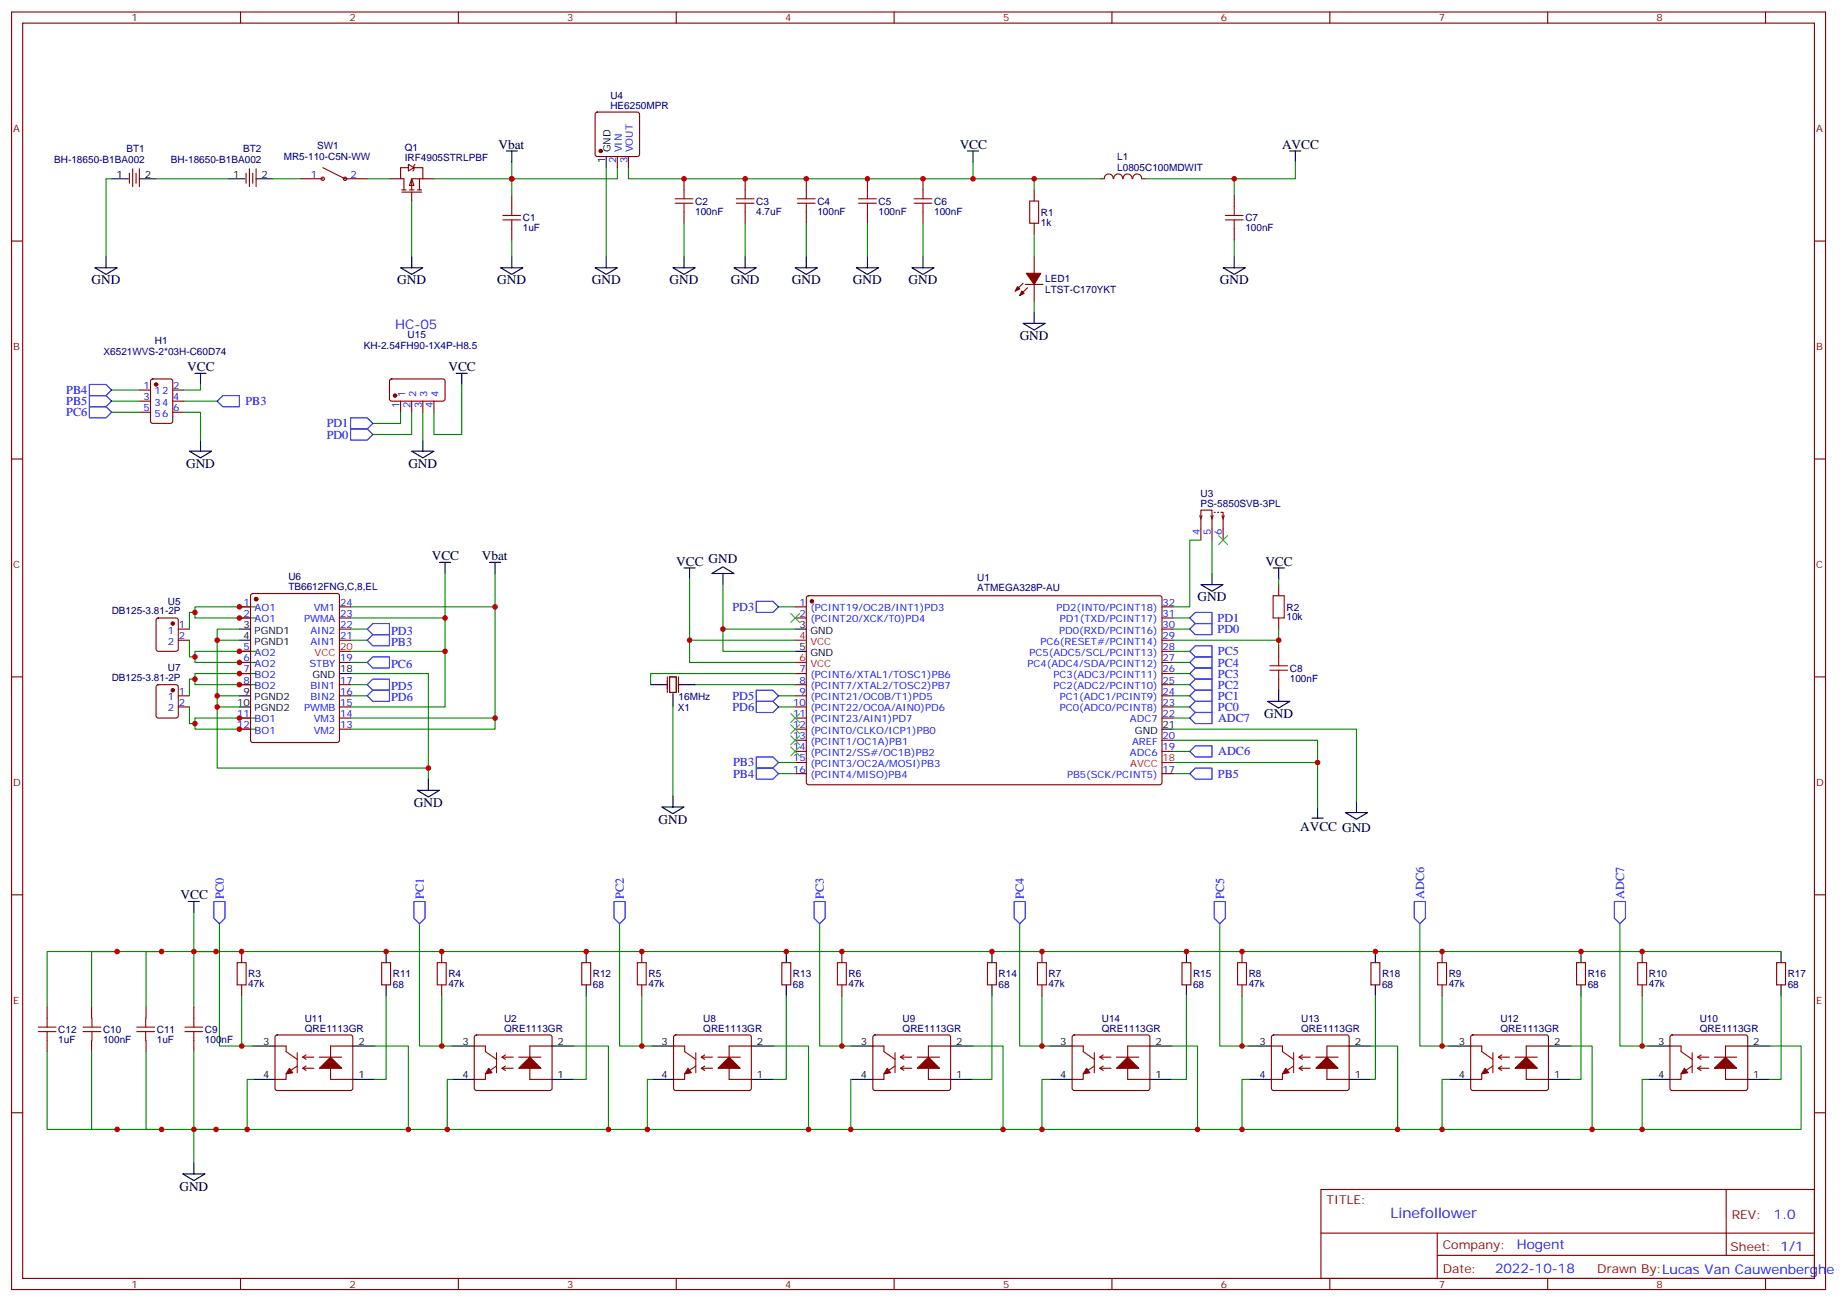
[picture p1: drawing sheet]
<svg xmlns="http://www.w3.org/2000/svg" width="586mm" height="413mm" viewBox="0 0 586 413" stroke-linecap="round" stroke-linejoin="round" font-family="sans-serif">
<g fill="none" stroke="#870000" stroke-width=".35">
<path d="M3.7 3.8h575.7v405.4h-575.7zM7.2 7.3h568.7v398.3h-568.7zM76.3 3.8v3.5M145.5 3.8v3.5M214.6 3.8v3.5M283.8 3.8v3.5M352.9 3.8v3.5M422.1 3.8v3.5M491.2 3.8v3.5M560.4 3.8v3.5M41.1 55v3.1M42.1 53.6v5.6"/>
<path d="M43.2 55v3.1M44.2 53.6v5.6M78.1 55v3.1M79.2 53.6v5.6M80.2 55v3.1M81.3 53.6v5.6M3.7 76.5h3.5M575.9 76.5h3.5M3.7 145.6h3.5M575.9 145.6h3.5M252.4 192.5h3.5M252.4 196.1h3.5"/>
<path d="M256.1 189.2l.5-.2 111.8 .1 .4 .6-.1 58.9-.6 .4-111.8-.1-.4-.6v-58.6zM368.8 192.5h3.5M368.8 196.1h3.5M368.8 199.6h3.5M3.7 214.8h3.5M252.4 213.7h3.5M252.4 217.2h3.5M368.8 213.7h3.5M368.8 217.2h3.5M368.8 210.2h3.5M368.8 206.7h3.5M368.8 203.1h3.5"/>
<path d="M575.9 214.8h3.5M252.4 220.8h3.5M252.4 224.3h3.5M252.4 227.8h3.5M252.4 231.4h3.5M252.4 234.9h3.5M252.4 238.4h3.5M368.8 220.8h3.5M368.8 224.3h3.5M368.8 227.8h3.5M368.8 234.9h3.5M368.8 238.4h3.5"/>
<path d="M252.4 241.9h3.5M252.4 245.5h3.5M368.8 245.5h3.5M3.7 283.9h3.5M575.9 283.9h3.5M3.7 353.1h3.5M575.9 353.1h3.5M419.2 377.4h156.7v28.2h-156.7zM547.9 377.4v20.9M419.3 391.2h156.4M456.2 398.3h119.5M456.2 391.2v14.2"/>
<path d="M76.3 405.6v3.6M145.5 405.6v3.6M214.6 405.6v3.6M283.8 405.6v3.6M352.9 405.6v3.6M422.1 405.6v3.6M491.2 405.6v3.6M560.4 405.6v3.6"/>
</g>
<circle cx="257.7" cy="190.8" r=".53" fill="#870000" stroke="#870000" stroke-width=".35"/>
<path d="M35.4 56.7h5.3M44.2 56.7h5.3M72.5 56.7h5.3M81.3 56.7h5.3M252.4 199.6h3.5M252.4 206.7h3.5M368.8 231.4h3.5" fill="none" stroke="#000" stroke-width=".35"/>
<path d="M252.4 203.1h3.5M252.4 210.2h3.5M368.8 241.9h3.5" fill="none" stroke="#f00" stroke-width=".35"/>
<path d="M35.4 56.7h-1.7v24.7M49.5 56.7h23" fill="none" stroke="#008700" stroke-width=".35"/>
<path d="M130.7 56.7l.7 2.1h-1.4z" fill="#fff" stroke="#870000" stroke-width=".35"/>
<g fill="none" stroke="#870000" stroke-width=".35">
<path d="M189.1 35.8l.5-.2h12.7l.5 .2 .2 .5v12.7l-.2 .5-.5 .2h-12.7l-.5-.3-.2-.4v-12.7zM95.4 56.7h7M109.5 56.7h7.1M123.6 56.7h3.5M129.6 52.1l1.8 1.1-1.8 1.1zM129.6 53.2h-2.5v3.5h1.1v3.6M131.4 53.2h2.8v3.5M131.7 52.1l-.3 .4v1.4l-.4 .4M133.1 56.7v3.6M134.2 56.7h-3.5v3.6M134.2 56.7h3.5M195.9 49.7v3.5"/>
<path d="M199.5 49.7v3.5M217.1 56.7v3.6M236.5 56.7v3.6M255.9 56.7v3.6M275.3 56.7v3.6M292.9 56.7v3.6M353.3 56.7a1.41 1.41 0 0 0-1.4-1.5 1.41 1.41 0 0 0-1.4 1.5h-1.1M353.5 56.7a1.41 1.41 0 0 1 1.4-1.5 1.41 1.41 0 0 1 1.4 1.5M356.5 56.7a1.41 1.41 0 0 1 1.4-1.5 1.41 1.41 0 0 1 1.4 1.5M359.5 56.7a1.41 1.41 0 0 1 1.4-1.5 1.41 1.41 0 0 1 1.4 1.5M362.4 56.7h1.1M127.5 61h6.3"/>
<path d="M127.5 60.3h1.4M130 60.3h1.4M130.7 61v2.8M132.4 60.3h1.4M162.4 62v3.5M162.4 72.6v3.5M217.1 67.3v3.5M236.5 67.3v3.5M255.9 67.3v3.5M275.3 67.3v3.5M292.9 67.3v3.5M328.2 60.3v3.5"/>
<path d="M328.2 70.8v3.6M391.7 62v3.5M391.7 72.6v3.5M324.7 89.9l-2.5 2.5M325.4 90.2h5.6M326.1 91.3l-2.5 2.5M328.2 81.4v5.3M328.2 90.2v5.3M44.2 123.8h3.6M44.2 130.8h3.6M44.2 127.3h3.6M48 120.4l.5-.2h5.6l.7 .5v12.9l-.4 .7h-5.9l-.7-.4v-13z"/>
<path d="M54.8 123.8h3.5M54.8 130.8h3.5M54.8 127.3h3.5M123.8 120.4l.5-.2 16.5 .1 .5 .6-.1 6-.7 .4-16.5-.1-.4-.6v-5.7zM127.1 127.3v3.5M130.7 127.3v3.5M134.2 127.3v3.5M137.7 127.3v3.5M380.8 163.6l.3 1.1M381.1 164v-2.1h3.6v2.1M381.5 163.6l-.4 1.1v6.7M384.3 163.6l.4 1.1"/>
<path d="M385 163.6l-.3 1.1v6.7M385.4 162.6h.3M386.4 162.6h.4M387.5 162.6h.7v1.4M387.8 163.6l.4 1.1M388.5 163.6l-.3 1.1v6.7M49.8 196.3l.4-.2h5.7l.6 .4 .1 9.5-.5 .6-5.9 .1-.6-.5-.1-9.4zM56.6 199.6h3.5M76 192.5h3.5M76 196.1h3.5M79.8 188.5l.4-.2h26.8l.7 .4v46.2l-.4 .6-27.1 .1-.6-.5-.1-46.1zM107.7 192.5h3.6"/>
<path d="M107.7 196.1h3.6M107.7 199.6h3.6M405.8 185.5v3.5M405.8 196.1v3.5M49.8 217.4l.4-.2h5.7l.6 .5 .1 9.4-.5 .7h-5.9l-.6-.4-.1-9.5zM56.6 203.1h3.5M76 206.7h3.5M76 210.2h3.5M76 213.7h3.5M76 217.2h3.5M107.7 210.2h3.6M107.7 217.2h3.6"/>
<path d="M107.7 203.1h3.6M405.8 204.9v3.5M405.8 215.5v3.5M56.6 224.3h3.5M56.6 220.8h3.5M76 227.8h3.5M76 231.4h3.5M107.7 227.8h3.6M107.7 231.4h3.6M107.7 224.3h3.6M107.7 220.8h3.6M15 319.5v3.6"/>
<path d="M29.1 319.5v3.6M46.4 319.5v3.6M61.5 319.5v3.6M76.7 301.9v3.5M76.7 312.5v3.5M121.1 305.4h2.9v7.1h-2.9zM140.2 301.9v3.5M140.2 312.5v3.5M184.6 305.4h2.9v7.1h-2.9zM203.7 301.9v3.5M203.7 312.5v3.5M248.1 305.4h2.9v7.1h-2.9z"/>
<path d="M267.2 301.9v3.5M267.2 312.5v3.5M313.4 305.4h2.8v7.1h-2.8zM330.7 301.9v3.5M330.7 312.5v3.5M375.1 305.4h2.9v7.1h-2.9zM394.2 301.9v3.5M394.2 312.5v3.5M435.1 305.4h2.8v7.1h-2.8zM457.7 301.9v3.5M457.7 312.5v3.5M500.4 305.4h2.8v7.1h-2.8z"/>
<path d="M521.2 301.9v3.5M521.2 312.5v3.5M563.9 305.4h2.8v7.1h-2.8zM15 330.1v3.6M29.1 330.1v3.6M46.4 330.1v3.6M61.5 330.1v3.6M87.3 331.9h3.5v1.8M87.5 328.6l.5-.2h23.3l.5 .2 .2 .5-.1 16.5-.6 .4-23.6-.1-.4-.6v-16.2zM96.1 335.4h3.5M96.1 338.9h3.5M96.1 338.9l1.1 .8"/>
<path d="M96.1 335.4l1.1 .7M97.2 338.2l-1.1 .7M97.2 334.7l-1.1 .7M101.4 335.4h7M112 331.9h-7.1v10.6h7.1M150.5 331.9h3.6v1.8M150.8 328.6l.4-.2h23.3l.5 .2 .2 .5v16.5l-.7 .4-23.5-.1-.5-.6v-16.2zM159.3 335.4h3.6M159.3 338.9h3.6M159.3 338.9l1.1 .8M159.3 335.4l1.1 .7M160.4 338.2l-1.1 .7"/>
<path d="M160.4 334.7l-1.1 .7M164.6 335.4h7.1M175.2 331.9h-7v10.6h7M213.8 331.9h3.5v1.8M214 328.6l.5-.2h23.3l.5 .2 .2 .5-.1 16.5-.6 .4-23.6-.1-.4-.6v-16.2zM222.6 335.4h3.5M222.6 338.9h3.5M222.6 338.9l1.1 .8M222.6 335.4l1.1 .7M223.7 338.2l-1.1 .7M223.7 334.7l-1.1 .7M227.9 335.4h7"/>
<path d="M238.5 331.9h-7.1v10.6h7.1M277 331.9h3.6v1.8M277.3 328.6l.4-.2h23.3l.5 .2 .2 .5v16.5l-.7 .4-23.5-.1-.5-.6v-16.2zM285.8 335.4h3.6M285.8 338.9h3.6M285.8 338.9l1.1 .8M285.8 335.4l1.1 .7M286.9 338.2l-1.1 .7M286.9 334.7l-1.1 .7M291.1 335.4h7.1M301.7 331.9h-7v10.6h7M340.3 331.9h3.5v1.8"/>
<path d="M340.5 328.6l.5-.2h23.3l.5 .2 .2 .5-.1 16.5-.6 .4-23.6-.1-.4-.6v-16.2zM349.1 335.4h3.5M349.1 338.9h3.5M349.1 338.9l1 .8M349.1 335.4l1 .7M350.1 338.2l-1 .7M350.1 334.7l-1 .7M354.4 335.4h7M365 331.9h-7.1v10.6h7.1M403.5 331.9h3.5v1.8M403.8 328.6l.4-.2h23.3l.5 .2 .2 .5-.1 16.5-.6 .4-23.6-.1-.4-.6v-16.2zM412.3 335.4h3.6"/>
<path d="M412.3 338.9h3.6M412.3 338.9l1.1 .8M412.3 335.4l1.1 .7M413.4 338.2l-1.1 .7M413.4 334.7l-1.1 .7M417.6 335.4h7.1M428.2 331.9h-7v10.6h7M466.8 331.9h3.5v1.8M467 328.6l.5-.2h23.3l.5 .2 .2 .5-.1 16.5-.6 .4-23.6-.1-.4-.6v-16.2zM475.6 335.4h3.5M475.6 338.9h3.5M475.6 338.9l1 .8"/>
<path d="M475.6 335.4l1 .7M476.6 338.2l-1 .7M476.6 334.7l-1 .7M480.9 335.4h7M491.5 331.9h-7.1v10.6h7.1M530 331.9h3.5v1.8M530.2 328.6l.5-.2h23.3l.5 .2 .2 .5-.1 16.5-.6 .4-23.6-.1-.4-.6v-16.2zM538.8 335.4h3.6M538.8 338.9h3.6M538.8 338.9l1.1 .8M538.8 335.4l1.1 .7M539.9 338.2l-1.1 .7"/>
<path d="M539.9 334.7l-1.1 .7M544.1 335.4h7.1M554.7 331.9h-7v10.6h7M90.8 340.7v1.8h-3.5M154.1 340.7v1.8h-3.6M217.3 340.7v1.8h-3.5M280.6 340.7v1.8h-3.6M343.8 340.7v1.8h-3.5M407 340.7v1.8h-3.5M470.3 340.7v1.8h-3.5M533.5 340.7v1.8h-3.5"/>
</g>
<g fill="none" stroke="#008700" stroke-width=".35">
<path d="M86.6 56.7h8.8M116.6 56.7h7M162.4 51.4v10.6M192.4 53.2v28.2M195.9 53.2v3.5h-58.2M308.8 51.4v5.3h-109.3v-3.5M308.8 56.7h40.6M328.2 56.7v3.6M363.5 56.7h28.2M411.1 51.4v5.3h-19.4v5.3M130.7 63.8v17.6M162.4 76.1v5.3"/>
<path d="M217.1 70.8v10.6M236.5 70.8v10.6M255.9 70.8v10.6M275.3 70.8v10.6M292.9 70.8v10.6M328.2 74.4v7M391.7 76.1v5.3M328.2 95.5v3.6M35.4 127.3h8.8M35.4 123.8h8.8M35.4 130.8h8.8M58.3 130.8h5.3v8.8"/>
<path d="M58.3 127.3h10.6M63.6 122v1.8h-5.3M127.1 130.8v3.5h-8.8M130.7 130.8v7.1h-12.4M134.2 130.8v8.8M146.5 122v15.9h-8.8v-7.1M381.1 171.4h-3.5v21.1h-5.3M384.7 171.4v10.6M61.9 194.3h-1.8v5.3M76 199.6h-7.1v44.1h67.1M81.3 192.5h-19.4v3.6h19.4M111.3 199.6h5.3"/>
<path d="M141.3 196.1v28.2h-30M141.3 182v14.1h-30M157.1 192.5v35.3h-45.8M157.1 182v10.5h-45.8M218.9 183.7v19.4h33.5M229.4 185.5v14.1h23M229.4 199.6v7.1h23M247.1 192.5h5.3M372.3 196.1h5.3M372.3 199.6h5.3M405.8 183.7v1.8M405.8 199.6v3.5"/>
<path d="M60.1 203.1v5.3h1.8M61.9 215.5h-1.8v5.3M68.9 203.1h7.1M81.3 206.7h-19.4v3.5h19.4M81.3 213.7h-19.4v3.5h19.4M111.3 213.7h24.7v33.5M111.3 217.2h5.3M111.3 206.7h30M111.3 210.2h5.3M111.3 203.1h5.3M218.9 203.1v7.1h33.5M220.6 217.2h31.8"/>
<path d="M252.4 213.7h-45.9v3.5M372.3 203.1h33.5v1.8M372.3 217.2h5.3M372.3 206.7h5.3M372.3 210.2h5.3M372.3 213.7h5.3M60.1 224.3v5.3h1.8M68.9 220.8h7.1M68.9 224.3h7.1M81.3 227.8h-19.4v3.6h19.4M111.3 220.8h5.3M157.1 227.8v3.6h-45.8"/>
<path d="M213.6 224.3v28.2M247.1 220.8h5.3M247.1 224.3h5.3M372.3 234.9h45.9v7M372.3 231.4h58.2v22.9M372.3 220.8h5.3M372.3 224.3h5.3M372.3 227.8h5.3M372.3 238.4h5.3M247.1 241.9h5.3M247.1 245.5h5.3M372.3 241.9h45.9v14.1"/>
<path d="M372.3 245.5h5.3M61.5 289.6v12.3h503.8M69.6 293.1v38.8h7.1M133.1 293.1v38.8h7.1M196.6 293.1v38.8h7.1M260.1 293.1v38.8h7.1M323.6 293.1v38.8h7.1M387.1 293.1v38.8h7.1M450.6 293.1v38.8h7.1M514.1 293.1v38.8h7.1M37.2 301.9h-22.2v17.6M51.3 301.9h-22.2v17.6"/>
<path d="M61.5 301.9v17.6M68.6 301.9h-22.2v17.6M76.7 316v15.9h3.5M122.6 316v26.5h-3.6M140.2 316v15.9h3.2M186.1 316v26.5h-3.9M203.7 316v15.9h3.2M249.6 316v26.5h-3.9M267.2 316v15.9h2.8M314.8 316v26.5h-6M330.7 316v15.9h2.5M376.6 316v26.5h-4.6"/>
<path d="M394.2 316v15.9h2.1M436.5 316v26.5h-1.4M457.7 316v15.9h2.1M501.8 316v26.5h-3.2M521.2 316v15.9h1.8M565.3 316v26.5h-3.5M15 333.7v24.7h22.2M29.1 333.7v24.7h22.2M46.4 333.7v24.7h22.2M61.5 333.7v24.7M119 331.9h10.6v26.5M182.2 331.9h10.9v26.5"/>
<path d="M245.7 331.9h10.9v26.5M308.8 331.9h9.5v26.5M372 331.9h8.1v26.5M435.1 331.9h8.5v26.5M498.6 331.9h6.7v26.5M561.8 331.9h9.8v26.5h-510.1v10.5M80.2 342.5h-1.7v15.9M143.4 342.5h-1.4v15.9M206.9 342.5h-1.4v15.9M270 342.5v15.9M333.2 342.5h-2.5v15.9M396.3 342.5h-2.1v15.9"/>
<path d="M459.8 342.5h-2.1v15.9M523 342.5h-1.8v15.9"/>
</g>
<g fill="none" stroke="#000" stroke-width=".35">
<path d="M160.7 47.9h3.5M162.4 47.9v3.5M192.4 49.7v3.5M307.1 47.9h3.5M308.8 47.9v3.5M409.4 47.9h3.5M411.1 47.9v3.5M30.1 84.9h7.1l-3.5 2.2zM33.7 81.4v3.5M127.1 84.9h7.1l-3.5 2.2zM130.7 81.4v3.5M158.9 84.9h7l-3.5 2.2z"/>
<path d="M162.4 81.4v3.5M188.9 84.9h7l-3.5 2.2zM192.4 81.4v3.5M213.6 84.9h7l-3.5 2.2zM217.1 81.4v3.5M233 84.9h7l-3.5 2.2zM236.5 81.4v3.5M252.4 84.9h7l-3.5 2.2zM255.9 81.4v3.5M271.8 84.9h7l-3.5 2.2zM275.3 81.4v3.5M289.4 84.9h7.1l-3.6 2.2z"/>
<path d="M292.9 81.4v3.5M328.2 99.1v3.5M388.2 84.9h7.1l-3.6 2.2zM391.7 81.4v3.5M61.9 118.5h3.5M63.6 118.5v3.5M144.8 118.5h3.5M146.5 118.5v3.5M324.7 102.6h7.1l-3.6 2.1zM63.6 139.6v3.6M134.2 139.6v3.6M60.1 143.2h7.1l-3.6 2.1z"/>
<path d="M130.7 143.2h7l-3.5 2.1zM139.5 178.4h3.5M141.3 178.4v3.6M155.4 178.4h3.5M157.1 178.4v3.6M76 199.6h3.5M217.1 180.2h3.5M218.9 180.2v3.5M225.9 182l3.5-2.2 3.6 2.2zM229.4 182v3.5M381.1 185.5h7.1l-3.5 2.1zM384.7 182v3.5"/>
<path d="M404.1 180.2h3.5M405.8 180.2v3.5M76 203.1h3.5M107.7 213.7h3.6M206.5 217.2h5.3M215.3 217.2h5.3M405.8 219v3.5M76 220.8h3.5M76 224.3h3.5M213.6 220.1v4.2M402.3 222.5h7.1l-3.6 2.1zM132.4 250.8h7.1l-3.5 2.1z"/>
<path d="M136 247.2v3.6M210 256h7.1l-3.5 2.2zM213.6 252.5v3.5M416.4 259.6h3.5M418.2 256v3.6M427 257.8h7.1l-3.6 2.1zM430.5 254.3v3.5M59.8 286h3.5M61.5 286v3.6M122.6 301.9v3.5M122.6 312.5v3.5M186.1 301.9v3.5"/>
<path d="M186.1 312.5v3.5M249.6 301.9v3.5M249.6 312.5v3.5M314.8 301.9v3.5M314.8 312.5v3.5M376.6 301.9v3.5M376.6 312.5v3.5M436.5 301.9v3.5M436.5 312.5v3.5M501.8 301.9v3.5M501.8 312.5v3.5M565.3 301.9v3.5"/>
<path d="M565.3 312.5v3.5M80.2 331.9h7.1M112 331.9h7M143.4 331.9h7M175.1 331.9h7.1M206.9 331.9h7M238.6 331.9h7.1M270 331.9h7.1M301.8 331.9h7M333.2 331.9h7M364.9 331.9h7.1M396.3 331.9h7.1"/>
<path d="M428.1 331.9h7M459.8 331.9h7.1M491.6 331.9h7M523 331.9h7M554.7 331.9h7.1M80.2 342.5h7.1M112 342.5h7M143.4 342.5h7M175.1 342.5h7.1M206.9 342.5h7M238.6 342.5h7.1M270 342.5h7.1"/>
<path d="M301.8 342.5h7M333.2 342.5h7M364.9 342.5h7.1M396.3 342.5h7.1M428.1 342.5h7M459.8 342.5h7.1M491.6 342.5h7M523 342.5h7M554.7 342.5h7.1M58 372.5h7.1l-3.6 2.1zM61.5 368.9v3.6"/>
</g>
<g fill="none" stroke="#a10000" stroke-width=".35">
<path d="M159.6 68.4h5.6M159.6 69.8h5.6M162.4 65.5v2.9M162.4 69.8v2.8M214.3 64.5h5.6M214.3 63.1h5.6M217.1 60.3v2.8M217.1 64.5v2.8M233.7 64.5h5.6M233.7 63.1h5.6M236.5 60.3v2.8M236.5 64.5v2.8"/>
<path d="M253.1 64.5h5.6M253.1 63.1h5.6M255.9 60.3v2.8M255.9 64.5v2.8M272.5 64.5h5.6M272.5 63.1h5.6M275.3 60.3v2.8M275.3 64.5v2.8M290.1 64.5h5.7M290.1 63.1h5.7M292.9 60.3v2.8M292.9 64.5v2.8"/>
<path d="M326.8 63.8h2.8v7h-2.8zM388.9 68.4h5.6M388.9 69.8h5.6M391.7 65.5v2.9M391.7 69.8v2.8M404.1 189h3.5v7.1h-3.5zM403 212.7h5.7M403 211.2h5.7M405.8 208.4v2.8M405.8 212.7v2.8M75.3 305.4h2.8v7.1h-2.8zM138.8 305.4h2.8v7.1h-2.8z"/>
<path d="M202.3 305.4h2.8v7.1h-2.8zM265.8 305.4h2.8v7.1h-2.8zM329.3 305.4h2.8v7.1h-2.8zM392.8 305.4h2.8v7.1h-2.8zM456.3 305.4h2.8v7.1h-2.8zM519.8 305.4h2.8v7.1h-2.8zM12.1 327.3h5.7M12.1 325.9h5.7M15 323.1v2.8M15 327.3v2.8M26.4 327.3h5.6M26.4 325.9h5.6"/>
<path d="M29.2 323.1v2.8M29.2 327.3v2.8M43.4 327.3h5.7M43.4 325.9h5.7M46.2 323.1v2.8M46.2 327.3v2.8M58.7 327.3h5.6M58.7 325.9h5.6M61.5 323.1v2.8M61.5 327.3v2.8M90.8 333.7l3.5 2.4M94.3 334v6.4"/>
<path d="M94.3 338.2l-2.1 1.5M154.1 333.7l3.5 2.4M157.6 334v6.4M157.6 338.2l-2.1 1.5M217.3 333.7l3.5 2.4M220.8 334v6.4M220.8 338.2l-2.1 1.5M280.6 333.7l3.5 2.4M284.1 334v6.4M284.1 338.2l-2.1 1.5M343.8 333.7l3.5 2.4M347.3 334v6.4"/>
<path d="M347.3 338.2l-2.1 1.5M407 333.7l3.6 2.4M410.6 334v6.4M410.6 338.2l-2.1 1.5M470.3 333.7l3.5 2.4M473.8 334v6.4M473.8 338.2l-2.1 1.5M533.5 333.7l3.6 2.4M537.1 334v6.4M537.1 338.2l-2.1 1.5"/>
</g>
<g fill="#870000" stroke="#870000" stroke-width=".35">
<path d="M324.3 92.4l.7 .7-1.4 .7z"/>
<path d="M322.9 90.9l.7 .8-1.4 .7z"/>
<path d="M325.8 86.7h4.5l-2.1 3.5z"/>
<path d="M101.4 338.9l3.5-3.5 3.5 3.5z"/>
<path d="M164.6 338.9l3.6-3.5 3.5 3.5z"/>
<path d="M227.9 338.9l3.5-3.5 3.5 3.5z"/>
<path d="M294.7 335.4l3.5 3.5h-7.1z"/>
<path d="M547.7 335.4l3.5 3.5h-7.1z"/>
<path d="M480.9 338.9l3.5-3.5 3.5 3.5z"/>
<path d="M417.6 338.9l3.6-3.5 3.5 3.5z"/>
<path d="M357.9 335.4l3.5 3.5h-7z"/>
<circle cx="49.5" cy="122" r=".53"/>
<circle cx="190.6" cy="47.9" r=".53"/>
<circle cx="81.3" cy="190.1" r=".53"/>
<circle cx="54.8" cy="197.8" r=".53"/>
<circle cx="54.8" cy="219" r=".53"/>
<circle cx="125.4" cy="125.5" r=".53"/>
</g>
<g fill="none" stroke="#00f" stroke-width=".35">
<path d="M28.4 122h5.3l1.7 1.8-1.7 1.7h-5.3zM28.4 125.5h5.3l1.7 1.8-1.7 1.7h-5.3zM28.4 129h5.3l1.7 1.8-1.7 1.8h-5.3zM70.7 125.5h5.3v3.5h-5.3l-1.8-1.7zM111.3 132.6h5.3l1.7 1.7-1.7 1.8h-5.3zM111.3 136.1h5.3l1.7 1.8-1.7 1.7h-5.3zM118.3 197.8h5.3v3.6h-5.3l-1.7-1.8zM240 190.8h5.3l1.8 1.7-1.8 1.8h-5.3zM379.4 194.3h5.3v3.5h-5.3l-1.8-1.7zM379.4 197.8h5.3v3.6h-5.3l-1.8-1.8zM118.3 208.4h5.3v3.5h-5.3l-1.7-1.7zM118.3 219h5.3v3.5h-5.3l-1.7-1.7z"/>
<path d="M118.3 215.5h5.3v3.5h-5.3l-1.7-1.8zM118.3 201.4h5.3v3.5h-5.3l-1.7-1.8zM240 219h5.3l1.8 1.8-1.8 1.7h-5.3zM377.6 210.2l1.8-1.8h5.3v3.5h-5.3zM379.4 204.9h5.3v3.5h-5.3l-1.8-1.7zM379.4 219h5.3v3.5h-5.3l-1.8-1.7zM379.4 215.5h5.3v3.5h-5.3l-1.8-1.8zM379.4 211.9h5.3v3.6h-5.3l-1.8-1.8zM240 222.5h5.3l1.8 1.8-1.8 1.8h-5.3zM379.4 222.5h5.3v3.6h-5.3l-1.8-1.8zM379.4 226.1h5.3v3.5h-5.3l-1.8-1.8zM379.4 236.6h5.3v3.6h-5.3l-1.8-1.8z"/>
<path d="M240 240.2h5.3l1.8 1.7-1.8 1.8h-5.3zM240 243.7h5.3l1.8 1.8-1.8 1.7h-5.3zM379.4 243.7h5.3v3.5h-5.3l-1.8-1.7zM67.9 286h3.5v5.3l-1.8 1.8-1.7-1.8zM131.4 286h3.5v5.3l-1.8 1.8-1.7-1.8zM194.9 286h3.5v5.3l-1.8 1.8-1.7-1.8zM258.4 286h3.5v5.3l-1.8 1.8-1.7-1.8zM321.9 286h3.5v5.3l-1.8 1.8-1.7-1.8zM385.4 286h3.5v5.3l-1.8 1.8-1.7-1.8zM448.9 286h3.5v5.3l-1.8 1.8-1.7-1.8zM512.4 286h3.5v5.3l-1.8 1.8-1.7-1.8z"/>
</g>
<path d="M211.8 214.8v4.9M212.5 214.8h2.1v4.9h-2.1zM215.3 214.8v4.9" fill="none" stroke="#871200" stroke-width=".35"/>
<path d="M107.7 206.7h3.6" fill="none" stroke="#f00" stroke-width=".35"/>
<g fill="#a10000" stroke="#a10000" stroke-width=".35">
<path d="M91.9 338.9l1 1.5-2.1 .3z"/>
<path d="M155.1 338.9l1.1 1.5-2.1 .3z"/>
<path d="M218.4 338.9l1 1.5-2.1 .3z"/>
<path d="M281.6 338.9l1.1 1.5-2.2 .3z"/>
<path d="M534.6 338.9l1.1 1.5-2.2 .3z"/>
<path d="M471.4 338.9l1 1.5-2.1 .3z"/>
<path d="M408.1 338.9l1.1 1.5-2.2 .3z"/>
<path d="M344.9 338.9l1 1.5-2.1 .3z"/>
</g>
<g fill="none" stroke="#900" stroke-width=".35">
<path d="M102.4 53.2l7.1 3.5"/>
<circle cx="102.4" cy="56.7" r=".53"/>
<circle cx="109.5" cy="56.7" r=".53"/>
</g>
<path d="M386.8 170l2.8 2.8M389.6 170l-2.8 2.8M251 194.7l2.8 2.8M253.8 194.7l-2.8 2.8M251 226.4l2.8 2.8M251 229.9l2.8 2.9M251 233.5l2.8 2.8M251 237l2.8 2.8M253.8 226.4l-2.8 2.8M253.8 229.9l-2.8 2.9M253.8 233.5l-2.8 2.8M253.8 237l-2.8 2.8" fill="none" stroke="#3c3" stroke-width=".35"/>
<g fill="#c00">
<circle cx="162.4" cy="56.7" r=".88"/>
<circle cx="275.3" cy="56.7" r=".88"/>
<circle cx="255.9" cy="56.7" r=".88"/>
<circle cx="236.5" cy="56.7" r=".88"/>
<circle cx="217.1" cy="56.7" r=".88"/>
<circle cx="292.9" cy="56.7" r=".88"/>
<circle cx="308.8" cy="56.7" r=".88"/>
<circle cx="328.2" cy="56.7" r=".88"/>
<circle cx="391.7" cy="56.7" r=".88"/>
<circle cx="418.2" cy="241.9" r=".88"/>
<circle cx="405.8" cy="203.1" r=".88"/>
<circle cx="229.4" cy="199.6" r=".88"/>
<circle cx="218.9" cy="203.1" r=".88"/>
<circle cx="157.1" cy="227.8" r=".88"/>
<circle cx="141.3" cy="196.1" r=".88"/>
<circle cx="68.9" cy="220.8" r=".88"/>
<circle cx="68.9" cy="203.1" r=".88"/>
<circle cx="68.9" cy="224.3" r=".88"/>
<circle cx="141.3" cy="206.7" r=".88"/>
<circle cx="157.1" cy="192.5" r=".88"/>
<circle cx="136" cy="243.7" r=".88"/>
<circle cx="61.9" cy="194.3" r=".88"/>
<circle cx="61.9" cy="208.4" r=".88"/>
<circle cx="61.9" cy="215.5" r=".88"/>
<circle cx="61.9" cy="229.6" r=".88"/>
<circle cx="76" cy="192.5" r=".88"/>
<circle cx="76" cy="196.1" r=".88"/>
<circle cx="76" cy="217.2" r=".88"/>
<circle cx="76" cy="213.7" r=".88"/>
<circle cx="76" cy="227.8" r=".88"/>
<circle cx="76" cy="231.4" r=".88"/>
<circle cx="76" cy="210.2" r=".88"/>
<circle cx="76" cy="206.7" r=".88"/>
<circle cx="186.1" cy="301.9" r=".88"/>
<circle cx="249.6" cy="301.9" r=".88"/>
<circle cx="314.8" cy="301.9" r=".88"/>
<circle cx="376.6" cy="301.9" r=".88"/>
<circle cx="501.8" cy="301.9" r=".88"/>
<circle cx="436.5" cy="301.9" r=".88"/>
<circle cx="122.6" cy="301.9" r=".88"/>
<circle cx="76.7" cy="331.9" r=".88"/>
<circle cx="140.2" cy="331.9" r=".88"/>
<circle cx="140.2" cy="301.9" r=".88"/>
<circle cx="203.7" cy="331.9" r=".88"/>
<circle cx="203.7" cy="301.9" r=".88"/>
<circle cx="267.2" cy="331.9" r=".88"/>
<circle cx="267.2" cy="301.9" r=".88"/>
<circle cx="330.7" cy="331.9" r=".88"/>
<circle cx="330.7" cy="301.9" r=".88"/>
<circle cx="394.2" cy="331.9" r=".88"/>
<circle cx="394.2" cy="301.9" r=".88"/>
<circle cx="457.7" cy="331.9" r=".88"/>
<circle cx="457.7" cy="301.9" r=".88"/>
<circle cx="521.2" cy="331.9" r=".88"/>
<circle cx="521.2" cy="301.9" r=".88"/>
<circle cx="76.7" cy="301.9" r=".88"/>
<circle cx="61.5" cy="301.9" r=".88"/>
<circle cx="61.5" cy="358.4" r=".88"/>
<circle cx="68.6" cy="301.9" r=".88"/>
<circle cx="51.3" cy="358.4" r=".88"/>
<circle cx="51.3" cy="301.9" r=".88"/>
<circle cx="37.2" cy="358.4" r=".88"/>
<circle cx="37.2" cy="301.9" r=".88"/>
<circle cx="68.6" cy="358.4" r=".88"/>
<circle cx="193.1" cy="358.4" r=".88"/>
<circle cx="256.6" cy="358.4" r=".88"/>
<circle cx="318.3" cy="358.4" r=".88"/>
<circle cx="380.1" cy="358.4" r=".88"/>
<circle cx="443.6" cy="358.4" r=".88"/>
<circle cx="505.3" cy="358.4" r=".88"/>
<circle cx="521.2" cy="358.4" r=".88"/>
<circle cx="457.7" cy="358.4" r=".88"/>
<circle cx="394.2" cy="358.4" r=".88"/>
<circle cx="330.7" cy="358.4" r=".88"/>
<circle cx="270" cy="358.4" r=".88"/>
<circle cx="205.5" cy="358.4" r=".88"/>
<circle cx="142" cy="358.4" r=".88"/>
<circle cx="129.6" cy="358.4" r=".88"/>
<circle cx="78.5" cy="358.4" r=".88"/>
</g>
<text font-size="4.6" fill="#00f" x="441.3" y="386.4">Linefollower</text>
<g font-size="4.2">
<text x="158.2" y="47.2">Vbat</text>
<text x="304.6" y="47.2">VCC</text>
<text x="406.9" y="47.2">AVCC</text>
<text x="29.1" y="90.2">GND</text>
<text x="126.1" y="90.2">GND</text>
<text x="157.8" y="90.2">GND</text>
<text x="187.8" y="90.2">GND</text>
<text x="212.5" y="90.2">GND</text>
<text x="231.9" y="90.2">GND</text>
<text x="251.3" y="90.2">GND</text>
<text x="270.7" y="90.2">GND</text>
<text x="288.4" y="90.2">GND</text>
<text x="387.1" y="90.2">GND</text>
<text x="323.6" y="107.9">GND</text>
<text x="59.4" y="117.8">VCC</text>
<text x="142.3" y="117.8">VCC</text>
<text x="59.1" y="148.4">GND</text>
<text x="129.6" y="148.4">GND</text>
<text x="137" y="177.7">VCC</text>
<text x="152.9" y="177.7">Vbat</text>
<text x="214.6" y="179.5">VCC GND</text>
<text x="401.6" y="179.5">VCC</text>
<text x="380.1" y="190.8">GND</text>
<text x="401.2" y="227.8">GND</text>
<text x="131.4" y="256">GND</text>
<text x="209" y="261.3">GND</text>
<text x="412.6" y="263.5">AVCC GND</text>
<text x="57.3" y="285.3">VCC</text>
<text x="56.9" y="377.8">GND</text>
</g>
<g font-size="4.2" fill="#00f">
<text x="125.4" y="104.4">HC-05</text>
<text x="563" y="386.7">1.0</text>
<text x="481.4" y="396.2">Hogent</text>
<text x="474.5" y="404">2022-10-18</text>
</g>
<g font-size="3.9" fill="#00f">
<text x="21" y="124.9">PB4</text>
<text x="21" y="128.4">PB5</text>
<text x="77.9" y="128.5">PB3</text>
<text x="21" y="132.1">PC6</text>
<text x="103.7" y="135.6">PD1</text>
<text x="103.7" y="139.1">PD0</text>
<text x="232.5" y="193.8">PD3</text>
<text x="386.4" y="197.4">PD1</text>
<text x="124.1" y="201.4">PD3</text>
<text x="386.4" y="200.9">PD0</text>
<text x="124.1" y="204.9">PB3</text>
<text x="386.6" y="208">PC5</text>
<text x="124.1" y="212">PC6</text>
<text x="386.6" y="211.5">PC4</text>
<text x="386.6" y="215">PC3</text>
<text x="124.1" y="219">PD5</text>
<text x="386.6" y="218.5">PC2</text>
<text x="124.1" y="222.5">PD6</text>
<text x="232.5" y="222">PD5</text>
<text x="232.5" y="225.5">PD6</text>
<text x="386.6" y="222.1">PC1</text>
<text x="386.6" y="225.6">PC0</text>
<text x="386.6" y="229.1">ADC7</text>
<text x="386.6" y="239.6">ADC6</text>
<text x="232.7" y="243.2">PB3</text>
<text x="232.7" y="246.7">PB4</text>
<text x="386.6" y="246.8">PB5</text>
<text x="71" y="285.2" transform="rotate(-90 71 285.2)">PC0</text>
<text x="134.5" y="285.2" transform="rotate(-90 134.5 285.2)">PC1</text>
<text x="198" y="285.2" transform="rotate(-90 198 285.2)">PC2</text>
<text x="261.5" y="285.2" transform="rotate(-90 261.5 285.2)">PC3</text>
<text x="325" y="285.2" transform="rotate(-90 325 285.2)">PC4</text>
<text x="388.5" y="285.2" transform="rotate(-90 388.5 285.2)">PC5</text>
<text x="452" y="285.2" transform="rotate(-90 452 285.2)">ADC6</text>
<text x="515.5" y="285.2" transform="rotate(-90 515.5 285.2)">ADC7</text>
</g>
<g font-size="3.9" fill="#800">
<text x="421" y="382">TITLE:</text>
<text x="549.6" y="386.7">REV:</text>
<text x="457.9" y="396.2">Company:</text>
<text x="549.3" y="396.8">Sheet: 1/1</text>
<text x="457.9" y="403.9">Date:</text>
<text x="506.9" y="403.9">Drawn By:Lucas Van Cauwenberghe</text>
</g>
<g font-size="3.2" fill="#800">
<text x="41.8" y="6.8">1</text>
<text x="110.9" y="6.8">2</text>
<text x="180.1" y="6.8">3</text>
<text x="249.2" y="6.8">4</text>
<text x="318.3" y="6.8">5</text>
<text x="387.5" y="6.8">6</text>
<text x="456.6" y="6.8">7</text>
<text x="525.8" y="6.8">8</text>
<text x="4.2" y="41.9">A</text>
<text x="576.4" y="41.9">A</text>
<text x="4.2" y="111.1">B</text>
<text x="576.4" y="111.1">B</text>
<text x="4.2" y="180.2">C</text>
<text x="576.4" y="180.2">C</text>
<text x="4.2" y="249.3">D</text>
<text x="576.4" y="249.3">D</text>
<text x="4.2" y="318.5">E</text>
<text x="576.4" y="318.5">E</text>
<text x="41.8" y="408.6">1</text>
<text x="110.9" y="408.6">2</text>
<text x="180.1" y="408.6">3</text>
<text x="249.2" y="408.6">4</text>
<text x="318.3" y="408.6">5</text>
<text x="387.5" y="408.6">6</text>
<text x="456.6" y="408.6">7</text>
<text x="525.8" y="408.6">8</text>
</g>
<g font-size="3.2" fill="#000080">
<text x="193.7" y="34.5">HE6250MPR</text>
<text x="193.7" y="31.3">U4</text>
<text x="100.6" y="47.3">SW1</text>
<text x="128.5" y="47.9">Q1</text>
<text x="17.2" y="51.6">BH-18650-B1BA002</text>
<text x="40.1" y="48.2">BT1</text>
<text x="54.2" y="51.6">BH-18650-B1BA002</text>
<text x="77.2" y="48.2">BT2</text>
<text x="90" y="50.8">MR5-110-C5N-WW</text>
<text x="128.5" y="51.1">IRF4905STRLPBF</text>
<text x="354.6" y="50.9">L1</text>
<text x="354.6" y="54.1">L0805C100MDWIT</text>
<text x="220.6" y="64.9">C2</text>
<text x="240" y="64.9">C3</text>
<text x="259.4" y="64.9">C4</text>
<text x="278.8" y="64.9">C5</text>
<text x="296.5" y="64.9">C6</text>
<text x="165.9" y="70.2">C1</text>
<text x="220.6" y="68.1">100nF</text>
<text x="240" y="68.1">4.7uF</text>
<text x="259.4" y="68.1">100nF</text>
<text x="278.8" y="68.1">100nF</text>
<text x="296.5" y="68.1">100nF</text>
<text x="330.3" y="71.7">1k</text>
<text x="330.3" y="68.4">R1</text>
<text x="395.3" y="70.2">C7</text>
<text x="165.9" y="73.4">1uF</text>
<text x="395.3" y="73.4">100nF</text>
<text x="331.8" y="89.6">LED1</text>
<text x="331.8" y="92.8">LTST-C170YKT</text>
<text x="129.4" y="107.3">U15</text>
<text x="32.9" y="112.5">X6521WVS-2*03H-C60D74</text>
<text x="49.2" y="109">H1</text>
<text x="115.5" y="110.8">KH-2.54FH90-1X4P-H8.5</text>
<text x="381.1" y="160.8">PS-5850SVB-3PL</text>
<text x="381.1" y="157.6">U3</text>
<text x="91.5" y="184">U6</text>
<text x="310.2" y="184.4">U1</text>
<text x="53.3" y="191.8">U5</text>
<text x="91.5" y="187.2">TB6612FNG,C,8,EL</text>
<text x="310.2" y="187.6">ATMEGA328P-AU</text>
<text x="35.5" y="194.9">DB125-3.81-2P</text>
<text x="408.3" y="196.8">10k</text>
<text x="408.3" y="193.7">R2</text>
<text x="53.3" y="213">U7</text>
<text x="409.4" y="213.1">C8</text>
<text x="35.5" y="216.1">DB125-3.81-2P</text>
<text x="215.4" y="221.9">16MHz</text>
<text x="409.4" y="216.2">100nF</text>
<text x="215.2" y="225.5">X1</text>
<text x="78.8" y="310.1">R3</text>
<text x="124.7" y="310.1">R11</text>
<text x="142.3" y="310.1">R4</text>
<text x="188.2" y="310.1">R12</text>
<text x="205.8" y="310.1">R5</text>
<text x="251.7" y="310.1">R13</text>
<text x="269.3" y="310.1">R6</text>
<text x="316.9" y="310.1">R14</text>
<text x="332.8" y="310.1">R7</text>
<text x="378.7" y="310.1">R15</text>
<text x="396.3" y="310.1">R8</text>
<text x="438.6" y="310.1">R18</text>
<text x="459.8" y="310.1">R9</text>
<text x="503.9" y="310.1">R16</text>
<text x="523.3" y="310.1">R10</text>
<text x="567.4" y="310.1">R17</text>
<text x="78.8" y="313.3">47k</text>
<text x="124.7" y="313.3">68</text>
<text x="142.3" y="313.3">47k</text>
<text x="188.2" y="313.3">68</text>
<text x="205.8" y="313.3">47k</text>
<text x="251.7" y="313.3">68</text>
<text x="269.3" y="313.3">47k</text>
<text x="316.9" y="313.3">68</text>
<text x="332.8" y="313.3">47k</text>
<text x="378.7" y="313.3">68</text>
<text x="396.3" y="313.3">47k</text>
<text x="438.6" y="313.3">68</text>
<text x="459.8" y="313.3">47k</text>
<text x="503.9" y="313.3">68</text>
<text x="523.3" y="313.3">47k</text>
<text x="567.4" y="313.3">68</text>
<text x="18.5" y="327.7">C12</text>
<text x="32.7" y="327.7">C10</text>
<text x="49.8" y="327.7">C11</text>
<text x="65.1" y="327.7">C9</text>
<text x="96.7" y="327.3">QRE1113GR</text>
<text x="96.7" y="324.4">U11</text>
<text x="160" y="327.3">QRE1113GR</text>
<text x="160" y="324.4">U2</text>
<text x="223.2" y="327.3">QRE1113GR</text>
<text x="223.2" y="324.4">U8</text>
<text x="286.5" y="327.3">QRE1113GR</text>
<text x="286.5" y="324.4">U9</text>
<text x="349.7" y="327.3">QRE1113GR</text>
<text x="349.7" y="324.4">U14</text>
<text x="413" y="327.3">QRE1113GR</text>
<text x="413" y="324.4">U13</text>
<text x="476.2" y="327.3">QRE1113GR</text>
<text x="476.2" y="324.4">U12</text>
<text x="539.5" y="327.3">QRE1113GR</text>
<text x="539.5" y="324.4">U10</text>
<text x="18.5" y="331">1uF</text>
<text x="32.7" y="331">100nF</text>
<text x="49.8" y="331">1uF</text>
<text x="65.1" y="331">100nF</text>
</g>
<g font-size="3.2">
<text x="192.1" y="51.9" transform="rotate(-90 192.1 51.9)">1</text>
<text x="193.8" y="48.4" transform="rotate(-90 193.8 48.4)">GND</text>
<text x="36.9" y="56.4">1</text>
<text x="46" y="56.4">2</text>
<text x="74" y="56.4">1</text>
<text x="83" y="56.4">2</text>
<text x="77.3" y="199.2">3</text>
<text x="77.3" y="202.8">4</text>
<text x="80.8" y="201">PGND1</text>
<text x="253.7" y="199.2">3</text>
<text x="257.2" y="201">GND</text>
<text x="80.8" y="204.5">PGND1</text>
<text x="253.7" y="206.3">5</text>
<text x="257.2" y="208.1">GND</text>
<text x="99.2" y="215.1">GND</text>
<text x="107.9" y="213.4">18</text>
<text x="77.3" y="220.4">9</text>
<text x="75.3" y="223.9">10</text>
<text x="80.8" y="222.2">PGND2</text>
<text x="80.8" y="225.7">PGND2</text>
<text x="360.2" y="232.8">GND</text>
<text x="369" y="231">21</text>
<text x="83.5" y="331.5">3</text>
<text x="113.7" y="331.5">2</text>
<text x="146.7" y="331.5">3</text>
<text x="177" y="331.5">2</text>
<text x="210" y="331.5">3</text>
<text x="240.2" y="331.5">2</text>
<text x="273.2" y="331.5">3</text>
<text x="303.5" y="331.5">2</text>
<text x="336.5" y="331.5">3</text>
<text x="366.7" y="331.5">2</text>
<text x="399.7" y="331.5">3</text>
<text x="430" y="331.5">2</text>
<text x="463" y="331.5">3</text>
<text x="493.2" y="331.5">2</text>
<text x="526.2" y="331.5">3</text>
<text x="556.5" y="331.5">2</text>
<text x="83.5" y="342.1">4</text>
<text x="113.7" y="342.1">1</text>
<text x="146.7" y="342.1">4</text>
<text x="177" y="342.1">1</text>
<text x="210" y="342.1">4</text>
<text x="240.2" y="342.1">1</text>
<text x="273.2" y="342.1">4</text>
<text x="303.5" y="342.1">1</text>
<text x="336.5" y="342.1">4</text>
<text x="366.7" y="342.1">1</text>
<text x="399.7" y="342.1">4</text>
<text x="430" y="342.1">1</text>
<text x="463" y="342.1">4</text>
<text x="493.2" y="342.1">1</text>
<text x="526.2" y="342.1">4</text>
<text x="556.5" y="342.1">1</text>
</g>
<g font-size="3.2" fill="#00f">
<text x="195.6" y="51.9" transform="rotate(-90 195.6 51.9)">2</text>
<text x="197.3" y="48.4" transform="rotate(-90 197.3 48.4)">VIN</text>
<text x="199.1" y="51.9" transform="rotate(-90 199.1 51.9)">3</text>
<text x="200.9" y="48.4" transform="rotate(-90 200.9 48.4)">VOUT</text>
<text x="98.7" y="56.4">1</text>
<text x="111.3" y="56.4">2</text>
<text x="45.6" y="123.4">1</text>
<text x="49.1" y="125.2">12</text>
<text x="55" y="123.4">2</text>
<text x="128.6" y="126" transform="rotate(-90 128.6 126)">1</text>
<text x="132.1" y="126" transform="rotate(-90 132.1 126)">2</text>
<text x="135.6" y="126" transform="rotate(-90 135.6 126)">3</text>
<text x="139.1" y="126" transform="rotate(-90 139.1 126)">4</text>
<text x="45.6" y="126.9">3</text>
<text x="45.6" y="130.5">5</text>
<text x="49.1" y="128.7">34</text>
<text x="55" y="130.5">6</text>
<text x="55" y="126.9">4</text>
<text x="126.8" y="129.5" transform="rotate(-90 126.8 129.5)">1</text>
<text x="130.3" y="129.5" transform="rotate(-90 130.3 129.5)">2</text>
<text x="133.8" y="129.5" transform="rotate(-90 133.8 129.5)">3</text>
<text x="137.4" y="129.5" transform="rotate(-90 137.4 129.5)">4</text>
<text x="49.1" y="132.2">56</text>
<text x="380.8" y="169.9" transform="rotate(-90 380.8 169.9)">4</text>
<text x="384.3" y="169.9" transform="rotate(-90 384.3 169.9)">5</text>
<text x="387.8" y="169.9" transform="rotate(-90 387.8 169.9)">6</text>
<text x="77.3" y="192.2">1</text>
<text x="77.3" y="195.7">2</text>
<text x="80.8" y="194">AO1</text>
<text x="80.8" y="197.5">AO1</text>
<text x="96.5" y="197.5">PWMA</text>
<text x="99.6" y="194">VM1</text>
<text x="107.9" y="195.7">23</text>
<text x="107.9" y="192.2">24</text>
<text x="253.7" y="192.2">1</text>
<text x="253.7" y="195.7">2</text>
<text x="257.2" y="194">(PCINT19/OC2B/INT1)PD3</text>
<text x="257.2" y="197.5">(PCINT20/XCK/T0)PD4</text>
<text x="335.3" y="194">PD2(INT0/PCINT18)</text>
<text x="336.4" y="197.5">PD1(TXD/PCINT17)</text>
<text x="369" y="195.7">31</text>
<text x="369" y="192.2">32</text>
<text x="53.3" y="201">1</text>
<text x="56.8" y="199.2">1</text>
<text x="56.8" y="202.8">2</text>
<text x="98.5" y="201">AIN2</text>
<text x="107.9" y="202.8">21</text>
<text x="107.9" y="199.2">22</text>
<text x="336.1" y="201">PD0(RXD/PCINT16)</text>
<text x="369" y="202.8">29</text>
<text x="369" y="199.2">30</text>
<text x="53.3" y="204.5">2</text>
<text x="77.3" y="206.3">5</text>
<text x="77.3" y="209.8">6</text>
<text x="80.8" y="208.1">AO2</text>
<text x="98.5" y="204.5">AIN1</text>
<text x="107.9" y="209.8">19</text>
<text x="326.8" y="208.1">PC5(ADC5/SCL/PCINT13)</text>
<text x="330.2" y="204.5">PC6(RESET#/PCINT14)</text>
<text x="369" y="209.8">27</text>
<text x="369" y="206.3">28</text>
<text x="77.3" y="213.4">7</text>
<text x="80.8" y="211.6">AO2</text>
<text x="80.8" y="215.1">BO2</text>
<text x="98.2" y="211.6">STBY</text>
<text x="253.7" y="213.4">7</text>
<text x="257.2" y="215.1">(PCINT6/XTAL1/TOSC1)PB6</text>
<text x="326.1" y="211.6">PC4(ADC4/SDA/PCINT12)</text>
<text x="334.3" y="215.1">PC3(ADC3/PCINT11)</text>
<text x="369" y="213.4">26</text>
<text x="56.8" y="220.4">1</text>
<text x="77.3" y="216.9">8</text>
<text x="80.8" y="218.7">BO2</text>
<text x="98.5" y="218.7">BIN1</text>
<text x="107.9" y="220.4">16</text>
<text x="107.9" y="216.9">17</text>
<text x="253.7" y="216.9">8</text>
<text x="253.7" y="220.4">9</text>
<text x="257.2" y="218.7">(PCINT7/XTAL2/TOSC2)PB7</text>
<text x="334.3" y="218.7">PC2(ADC2/PCINT10)</text>
<text x="369" y="220.4">24</text>
<text x="369" y="216.9">25</text>
<text x="53.3" y="222.2">1</text>
<text x="53.3" y="225.7">2</text>
<text x="56.8" y="223.9">2</text>
<text x="75.3" y="227.5">11</text>
<text x="96.5" y="225.7">PWMB</text>
<text x="98.5" y="222.2">BIN2</text>
<text x="107.9" y="227.5">14</text>
<text x="107.9" y="223.9">15</text>
<text x="251.7" y="223.9">10</text>
<text x="251.7" y="227.5">11</text>
<text x="257.2" y="222.2">(PCINT21/OC0B/T1)PD5</text>
<text x="257.2" y="225.7">(PCINT22/OC0A/AIN0)PD6</text>
<text x="336.4" y="225.7">PC0(ADC0/PCINT8)</text>
<text x="336.4" y="222.2">PC1(ADC1/PCINT9)</text>
<text x="369" y="227.5">22</text>
<text x="369" y="223.9">23</text>
<text x="75.3" y="231">12</text>
<text x="80.8" y="229.2">BO1</text>
<text x="80.8" y="232.8">BO1</text>
<text x="99.6" y="232.8">VM2</text>
<text x="99.6" y="229.2">VM3</text>
<text x="107.9" y="231">13</text>
<text x="251.7" y="231">12</text>
<text x="257.2" y="229.2">(PCINT23/AIN1)PD7</text>
<text x="257.2" y="232.8">(PCINT0/CLKO/ICP1)PB0</text>
<text x="358.6" y="229.2">ADC7</text>
<text x="251.7" y="234.5">13</text>
<text x="251.7" y="238.1">14</text>
<text x="257.2" y="236.3">(PCINT1/OC1A)PB1</text>
<text x="257.2" y="239.8">(PCINT2/SS#/OC1B)PB2</text>
<text x="358.6" y="239.8">ADC6</text>
<text x="359.3" y="236.3">AREF</text>
<text x="369" y="238.1">19</text>
<text x="369" y="234.5">20</text>
<text x="251.7" y="241.6">15</text>
<text x="251.7" y="245.1">16</text>
<text x="257.2" y="243.3">(PCINT3/OC2A/MOSI)PB3</text>
<text x="369" y="245.1">17</text>
<text x="257.2" y="246.9">(PCINT4/MISO)PB4</text>
<text x="338.7" y="246.9">PB5(SCK/PCINT5)</text>
</g>
<g font-size="3.2" fill="#f00">
<text x="253.7" y="202.8">4</text>
<text x="99.8" y="208.1">VCC</text>
<text x="107.9" y="206.3">20</text>
<text x="253.7" y="209.8">6</text>
<text x="257.2" y="204.5">VCC</text>
<text x="257.2" y="211.6">VCC</text>
<text x="358.7" y="243.3">AVCC</text>
<text x="369" y="241.6">18</text>
</g>
</svg>
